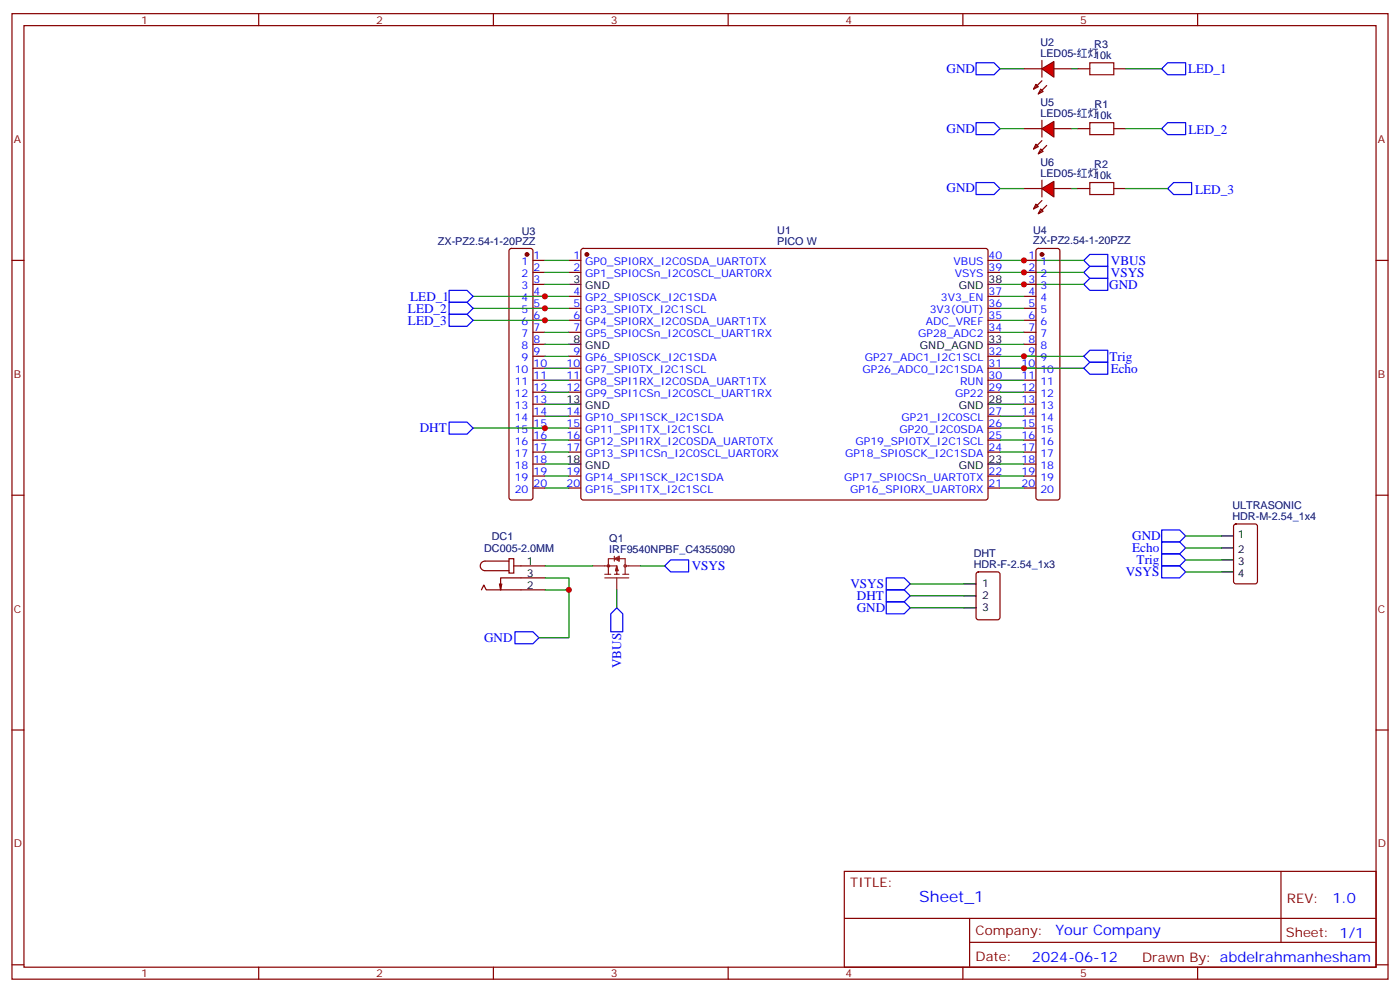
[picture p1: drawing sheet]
<svg xmlns="http://www.w3.org/2000/svg" width="412mm" height="292mm" viewBox="0 0 412 292" stroke-linecap="round" stroke-linejoin="round" font-family="sans-serif">
<g fill="none" stroke="#870000" stroke-width=".35">
<path d="M3.5 4h405.4v284.4h-405.4zM7.1 7.5h398.2v277.3h-398.2zM76.2 4v3.5M145.3 4v3.5M214.5 4v3.5M283.6 4v3.5M352.8 4v3.5M301.6 20.2h5.3M305.2 24.8l.7 .7-1.5 .7zM306.6 26.2l.7 .8-1.4 .7zM306.9 23.8l-2.5 2.4M308.3 25.2l-2.4 2.5"/>
<path d="M310.4 20.2h5.3M3.5 76.7h3.6M150.2 73.4l.4-.2h5.7l.5 .2 .2 .5v72.6l-.2 .5-.5 .2h-5.7l-.5-.2-.2-.5v-72.6zM157 76.7h3.5M167.6 76.7h3.5M171.3 73.4l.5-.2h118.8l.4 .7v72.9l-.7 .4h-118.8l-.4-.7v-72.6zM291 76.7h3.6M301.6 76.7h3.6M305.4 73.4l.5-.2h5.6l.5 .2 .2 .5v72.6l-.2 .5-.5 .2h-5.6l-.5-.2-.2-.5v-72.6zM405.3 76.7h3.6M157 80.2h3.5M157 87.3h3.5"/>
<path d="M157 90.8h3.5M157 94.3h3.5M157 97.9h3.5M157 83.7h3.5M167.6 80.2h3.5M167.6 87.3h3.5M167.6 90.8h3.5M167.6 94.3h3.5M167.6 97.9h3.5M291 80.2h3.6M291 87.3h3.6M291 90.8h3.6"/>
<path d="M291 94.3h3.6M291 97.9h3.6M301.6 80.2h3.6M301.6 87.3h3.6M301.6 90.8h3.6M301.6 94.3h3.6M301.6 97.9h3.6M301.6 83.7h3.6M157 104.9h3.5M157 108.4h3.5M157 112h3.5M157 115.5h3.5"/>
<path d="M157 101.4h3.5M157 119h3.5M167.6 104.9h3.5M167.6 108.4h3.5M167.6 112h3.5M167.6 115.5h3.5M291 104.9h3.6M291 108.4h3.6M291 112h3.6M291 115.5h3.6M301.6 104.9h3.6M301.6 108.4h3.6"/>
<path d="M301.6 112h3.6M301.6 115.5h3.6M301.6 101.4h3.6M301.6 119h3.6M157 122.6h3.5M157 126.1h3.5M157 129.6h3.5M157 133.1h3.5M157 136.7h3.5M167.6 122.6h3.5M167.6 126.1h3.5M167.6 129.6h3.5"/>
<path d="M167.6 133.1h3.5M291 122.6h3.6M291 126.1h3.6M291 129.6h3.6M291 133.1h3.6M301.6 122.6h3.6M301.6 126.1h3.6M301.6 129.6h3.6M301.6 133.1h3.6M301.6 136.7h3.6M3.5 145.8h3.6M157 140.2h3.5"/>
<path d="M157 143.7h3.5M167.6 140.2h3.5M167.6 143.7h3.5M291 140.2h3.6M291 143.7h3.6M301.6 140.2h3.6M301.6 143.7h3.6M363.6 154.5l.5-.2h5.6l.7 .4v16.5l-.4 .7h-5.9l-.7-.4v-16.5zM405.3 145.8h3.6M287.7 168.6l.5-.2h5.7l.6 .4 .1 13-.5 .7h-5.9l-.6-.4-.1-13zM3.5 215h3.6M405.3 215h3.6"/>
<path d="M248.7 256.6h156.6v28.2h-156.6zM377.3 256.6v20.9M248.7 270.5h156.5M285.6 277.5h119.6M285.6 270.5v14.1M3.5 284.1h3.6M76.2 284.8v3.6M145.3 284.8v3.6M214.5 284.8v3.6M283.6 284.8v3.6M352.8 284.8v3.6M405.3 284.1h3.6"/>
</g>
<g fill="none" stroke="#008700" stroke-width=".35">
<path d="M160.5 76.7h7.1M294.6 76.7h24.7M139.3 87.3h28.3M139.3 90.8h28.3M139.3 94.3h28.3M160.5 80.2h7.1M160.5 83.7h7.1M160.5 97.9h7.1M294.6 80.2h24.7M294.6 83.7h24.7M294.6 97.9h7M294.6 87.3h7"/>
<path d="M294.6 90.8h7M294.6 94.3h7M160.5 101.4h7.1M160.5 104.9h7.1M160.5 108.4h7.1M160.5 112h7.1M160.5 115.5h7.1M160.5 119h7.1M294.6 104.9h24.7M294.6 108.4h24.7M294.6 101.4h7M294.6 112h7"/>
<path d="M294.6 115.5h7M294.6 119h7M139.3 126.1h28.3M160.5 122.6h7.1M160.5 129.6h7.1M160.5 133.1h7.1M160.5 136.7h7.1M294.6 122.6h7M294.6 129.6h7M294.6 133.1h7M294.6 136.7h7M294.6 126.1h7"/>
<path d="M160.5 143.7h7.1M160.5 140.2h7.1M294.6 143.7h7M294.6 140.2h7M349.2 157.8h10.6M268.1 171.9h15.9M268.1 179h15.9M268.1 175.5h15.9M349.2 168.4h10.6"/>
</g>
<path d="M342.2 20.2l1.8-1.7h5.2v3.5h-5.2zM342.2 37.9l1.8-1.8h5.2v3.6h-5.2zM344 55.5l1.7-1.7h5.3v3.5h-5.3zM319.3 76.7l1.7-1.8h5.3v3.6h-5.3zM319.3 80.2l1.7-1.7h5.3v3.5h-5.3zM319.3 83.7l1.7-1.7h5.3v3.5h-5.3zM132.3 124.3h5.3l1.7 1.8-1.7 1.7h-5.3zM342.2 156.1h5.3l1.7 1.7-1.7 1.8h-5.3zM261.1 170.2h5.2l1.8 1.7-1.8 1.8h-5.2zM261.1 177.2h5.2l1.8 1.8-1.8 1.8h-5.2zM261.1 173.7h5.2l1.8 1.8-1.8 1.7h-5.2zM342.2 166.7h5.3l1.7 1.7-1.7 1.8h-5.3z" fill="none" stroke="#00f" stroke-width=".35"/>
<g fill="#870000" stroke="#870000" stroke-width=".35">
<circle cx="172.9" cy="74.9" r=".53"/>
<circle cx="306.9" cy="74.9" r=".53"/>
<circle cx="155.2" cy="74.9" r=".53"/>
</g>
<g fill="none" stroke="#000" stroke-width=".35">
<path d="M167.6 83.7h3.5M291 83.7h3.6M167.6 101.4h3.5M167.6 119h3.5M291 101.4h3.6M291 119h3.6M167.6 136.7h3.5M291 136.7h3.6M359.8 157.8h3.6M284 179h3.5M284 171.9h3.5M284 175.5h3.5"/>
<path d="M359.8 161.4h3.6M359.8 164.9h3.6M359.8 168.4h3.6"/>
</g>
<path d="M306.9 20.2l3.5-2.1v4.6z" fill="#f00" stroke="#870000" stroke-width=".35"/>
<path d="M306.9 17.8v4.9M301.6 37.9h5.3M310.4 37.9h5.3M317.5 20.2h3.5M328.1 20.2h3.5M305.2 42.5l.7 .7-1.5 .7zM306.6 43.9l.7 .7-1.4 .7zM306.9 41.4l-2.5 2.5M308.3 42.8l-2.4 2.5" fill="none" stroke="#870000" stroke-width=".35"/>
<path d="M287.5 18.5h5.3l1.8 1.7-1.8 1.8h-5.3z" fill="none" stroke="#00f" stroke-width=".35"/>
<path d="M294.6 20.2h7M315.7 20.2h1.8" fill="none" stroke="#008700" stroke-width=".35"/>
<path d="M321 18.5h7.1v3.5h-7.1z" fill="none" stroke="#a10000" stroke-width=".35"/>
<path d="M306.9 37.9l3.5-2.1v4.6z" fill="#f00" stroke="#870000" stroke-width=".35"/>
<path d="M306.9 35.4v5M317.5 37.9h3.5M328.1 37.9h3.5M301.6 55.5h5.3M306.9 59.1l-2.5 2.4M310.4 55.5h5.3M305.2 60.1l.7 .7-1.5 .7zM306.6 61.5l.7 .7-1.4 .7zM308.3 60.5l-2.4 2.4" fill="none" stroke="#870000" stroke-width=".35"/>
<path d="M287.5 36.1h5.3l1.8 1.8-1.8 1.8h-5.3z" fill="none" stroke="#00f" stroke-width=".35"/>
<path d="M294.6 37.9h7M315.7 37.9h1.8" fill="none" stroke="#008700" stroke-width=".35"/>
<path d="M321 36.1h7.1v3.6h-7.1z" fill="none" stroke="#a10000" stroke-width=".35"/>
<path d="M306.9 55.5l3.5-2.1v4.6z" fill="#f00" stroke="#870000" stroke-width=".35"/>
<path d="M306.9 53.1v4.9M317.5 55.5h3.5M328.1 55.5h3.5M141.8 173.7l.7-1.4 .7 1.4h17.3M147.8 171.9l-.3 1.8M149.9 164.5h1.4v4.3h-1.4zM149.9 165.2h-7a1.41 1.41 0 0 0-1.4 1.5 1.41 1.41 0 0 0 1.4 1.4h7M151.3 166.7h9.2M160.5 170.2h-13v3.5l-.4-1.8" fill="none" stroke="#870000" stroke-width=".35"/>
<path d="M287.5 53.8h5.3l1.8 1.7-1.8 1.8h-5.3zM132.3 85.5h5.3l1.7 1.8-1.7 1.7h-5.3zM132.3 89h5.3l1.7 1.8-1.7 1.8h-5.3zM132.3 92.6h5.3l1.7 1.7-1.7 1.8h-5.3zM319.3 108.4l1.7-1.7h5.3v3.5h-5.3zM319.3 104.9l1.7-1.7h5.3v3.5h-5.3zM342.2 159.6h5.3l1.7 1.8-1.7 1.7h-5.3zM181.7 179l1.7 1.8v5.3h-3.5v-5.3zM195.8 166.7l1.8-1.8h5.2v3.5h-5.2zM342.2 163.1h5.3l1.7 1.8-1.7 1.8h-5.3zM151.7 186.1h5.3l1.7 1.7-1.7 1.8h-5.3z" fill="none" stroke="#00f" stroke-width=".35"/>
<path d="M331.6 20.2h10.6M331.6 37.9h10.6M294.6 55.5h7M315.7 55.5h1.8M331.6 55.5h12.4M160.5 173.7h7.1v14.1h-8.9M160.5 170.2h7.1v3.5M160.5 166.7h14.1M181.7 173.7v5.3M188.7 166.7h7.1M349.2 161.4h10.6M349.2 164.9h10.6" fill="none" stroke="#008700" stroke-width=".35"/>
<path d="M321 53.8h7.1v3.5h-7.1z" fill="none" stroke="#a10000" stroke-width=".35"/>
<g fill="none" stroke="#8c2424" stroke-width=".35">
<path d="M174.6 166.7h7.1M178.2 169.1h1.7M178.2 170.2h7M179.2 169.1v-4.6h4.9v4.6M181 169.1h1.4M181 164.5l1.4-.7v1.4zM181 163.8v1.4M181.3 168.1h.7M181.7 167v2.1M181.7 170.2v3.5M181.7 166.7l.3 1.4M181.7 166.7l-.4 1.4"/>
<path d="M181.7 167l-.4 1.1M181.7 167l.3 1.1M181.7 167.4l.3 .7M181.7 164.5l.7 .4M181.7 164.5l.3 .4M182 164.2l-.3 .3M182.4 164.2l-.7 .3M183.4 169.1h1.8M184.1 166.7h4.6"/>
<circle cx="179.2" cy="166.7" r=".35"/>
<circle cx="184.2" cy="166.7" r=".35"/>
</g>
<g fill="#c00">
<circle cx="301.6" cy="83.7" r=".88"/>
<circle cx="301.6" cy="80.2" r=".88"/>
<circle cx="301.6" cy="76.7" r=".88"/>
<circle cx="160.5" cy="126.1" r=".88"/>
<circle cx="301.6" cy="104.9" r=".88"/>
<circle cx="301.6" cy="108.4" r=".88"/>
<circle cx="160.5" cy="87.3" r=".88"/>
<circle cx="160.5" cy="90.8" r=".88"/>
<circle cx="160.5" cy="94.3" r=".88"/>
<circle cx="167.6" cy="173.7" r=".88"/>
</g>
<text font-size="4.6" fill="#00f" x="270.8" y="265.6">Sheet_1</text>
<g font-size="4.2" fill="#00f">
<text x="392.5" y="265.9">1.0</text>
<text x="310.9" y="275.4">Your Company</text>
<text x="304" y="283.2">2024-06-12</text>
</g>
<g font-size="3.9" fill="#00f">
<text x="278.8" y="21.4">GND</text>
<text x="350" y="21.6">LED_1</text>
<text x="278.8" y="39">GND</text>
<text x="350.1" y="39.4">LED_2</text>
<text x="278.8" y="56.7">GND</text>
<text x="352.1" y="57">LED_3</text>
<text x="327.2" y="78">VBUS</text>
<text x="327.2" y="81.6">VSYS</text>
<text x="120.8" y="88.7">LED_1</text>
<text x="326.7" y="85.1">GND</text>
<text x="120.2" y="92">LED_2</text>
<text x="120.2" y="95.6">LED_3</text>
<text x="326.9" y="106.4">Trig</text>
<text x="327.2" y="109.9">Echo</text>
<text x="123.6" y="127.3">DHT</text>
<text x="333.5" y="159">GND</text>
<text x="203.8" y="168">VSYS</text>
<text x="333.5" y="162.6">Echo</text>
<text x="334.8" y="166.1">Trig</text>
<text x="250.5" y="173.2">VSYS</text>
<text x="331.6" y="169.6">VSYS</text>
<text x="252.4" y="176.7">DHT</text>
<text x="252.4" y="180.2">GND</text>
<text x="142.6" y="189.1">GND</text>
<text x="183" y="196.8" transform="rotate(-90 183 196.8)">VBUS</text>
</g>
<g font-size="3.9" fill="#800">
<text x="250.5" y="261.2">TITLE:</text>
<text x="379.1" y="265.9">REV:</text>
<text x="287.4" y="275.4">Company:</text>
<text x="378.7" y="276">Sheet: 1/1</text>
<text x="287.4" y="283.1">Date:</text>
<text x="336.4" y="283.2">Drawn By: abdelrahmanhesham</text>
</g>
<g font-size="3.2" fill="#800">
<text x="41.6" y="7">1</text>
<text x="110.8" y="7">2</text>
<text x="179.9" y="7">3</text>
<text x="249.1" y="7">4</text>
<text x="318.2" y="7">5</text>
<text x="4.1" y="42.1">A</text>
<text x="405.9" y="42.1">A</text>
<text x="4.1" y="111.3">B</text>
<text x="405.9" y="111.3">B</text>
<text x="4.1" y="180.4">C</text>
<text x="405.9" y="180.4">C</text>
<text x="4.1" y="249.6">D</text>
<text x="405.9" y="249.6">D</text>
<text x="41.6" y="287.8">1</text>
<text x="110.8" y="287.8">2</text>
<text x="179.9" y="287.8">3</text>
<text x="249.1" y="287.8">4</text>
<text x="318.2" y="287.8">5</text>
</g>
<g font-size="3.2" fill="#000080">
<text x="306.5" y="16.7">LED05-红灯10k</text>
<text x="306.5" y="13.6">U2</text>
<text x="322.3" y="14.3">R3</text>
<text x="306.5" y="34.4">LED05-红灯10k</text>
<text x="306.5" y="31.2">U5</text>
<text x="322.4" y="31.9">R1</text>
<text x="306.5" y="52">LED05-红灯10k</text>
<text x="306.5" y="48.8">U6</text>
<text x="322.3" y="49.6">R2</text>
<text x="153.7" y="69.1">U3</text>
<text x="229" y="68.9">U1</text>
<text x="304.3" y="71.9">ZX-PZ2.54-1-20PZZ</text>
<text x="304.3" y="68.9">U4</text>
<text x="129" y="72.1">ZX-PZ2.54-1-20PZZ</text>
<text x="229" y="72.1">PICO W</text>
<text x="363" y="153.2">HDR-M-2.54_1x4</text>
<text x="363" y="150">ULTRASONIC</text>
<text x="144.9" y="159">DC1</text>
<text x="179.5" y="159.7">Q1</text>
<text x="142.6" y="162.5">DC005-2.0MM</text>
<text x="179.5" y="162.8">IRF9540NPBF_C4355090</text>
<text x="286.8" y="167.4">HDR-F-2.54_1x3</text>
<text x="286.8" y="164.1">DHT</text>
</g>
<g font-size="3.2" fill="#00f">
<text x="157.2" y="76.3">1</text>
<text x="168.9" y="76.3">1</text>
<text x="291.2" y="76.3">40</text>
<text x="303" y="76.3">1</text>
<text x="153.7" y="78.1">1</text>
<text x="153.7" y="81.6">2</text>
<text x="157.2" y="79.9">2</text>
<text x="157.2" y="83.4">3</text>
<text x="168.9" y="79.9">2</text>
<text x="172.4" y="78.1">GP0_SPI0RX_I2C0SDA_UART0TX</text>
<text x="172.4" y="81.6">GP1_SPI0CSn_I2C0SCL_UART0RX</text>
<text x="280.9" y="78.1">VBUS</text>
<text x="281.3" y="81.6">VSYS</text>
<text x="291.2" y="79.9">39</text>
<text x="303" y="79.9">2</text>
<text x="303" y="83.4">3</text>
<text x="306.5" y="78.1">1</text>
<text x="306.5" y="81.6">2</text>
<text x="153.7" y="85.2">3</text>
<text x="153.7" y="88.7">4</text>
<text x="157.2" y="86.9">4</text>
<text x="168.9" y="86.9">4</text>
<text x="172.4" y="88.7">GP2_SPI0SCK_I2C1SDA</text>
<text x="277.1" y="88.7">3V3_EN</text>
<text x="291.2" y="86.9">37</text>
<text x="303" y="86.9">4</text>
<text x="306.5" y="85.2">3</text>
<text x="306.5" y="88.7">4</text>
<text x="153.7" y="92.2">5</text>
<text x="153.7" y="95.7">6</text>
<text x="157.2" y="90.5">5</text>
<text x="157.2" y="94">6</text>
<text x="168.9" y="90.5">5</text>
<text x="168.9" y="94">6</text>
<text x="172.4" y="92.2">GP3_SPI0TX_I2C1SCL</text>
<text x="172.4" y="95.7">GP4_SPI0RX_I2C0SDA_UART1TX</text>
<text x="272.7" y="95.7">ADC_VREF</text>
<text x="273.9" y="92.2">3V3(OUT)</text>
<text x="291.2" y="94">35</text>
<text x="291.2" y="90.5">36</text>
<text x="303" y="90.5">5</text>
<text x="303" y="94">6</text>
<text x="306.5" y="92.2">5</text>
<text x="306.5" y="95.7">6</text>
<text x="153.7" y="99.3">7</text>
<text x="157.2" y="97.5">7</text>
<text x="157.2" y="101">8</text>
<text x="168.9" y="97.5">7</text>
<text x="172.4" y="99.3">GP5_SPI0CSn_I2C0SCL_UART1RX</text>
<text x="270.5" y="99.3">GP28_ADC2</text>
<text x="291.2" y="97.5">34</text>
<text x="303" y="97.5">7</text>
<text x="303" y="101">8</text>
<text x="306.5" y="99.3">7</text>
<text x="153.7" y="102.8">8</text>
<text x="153.7" y="106.3">9</text>
<text x="157.2" y="104.6">9</text>
<text x="168.9" y="104.6">9</text>
<text x="172.4" y="106.3">GP6_SPI0SCK_I2C1SDA</text>
<text x="254.7" y="106.3">GP27_ADC1_I2C1SCL</text>
<text x="291.2" y="104.6">32</text>
<text x="303" y="104.6">9</text>
<text x="306.5" y="102.8">8</text>
<text x="306.5" y="106.3">9</text>
<text x="151.6" y="109.9">10</text>
<text x="151.6" y="113.4">11</text>
<text x="157.2" y="108.1">10</text>
<text x="157.2" y="111.6">11</text>
<text x="166.9" y="108.1">10</text>
<text x="166.9" y="111.6">11</text>
<text x="172.4" y="109.9">GP7_SPI0TX_I2C1SCL</text>
<text x="172.4" y="113.4">GP8_SPI1RX_I2C0SDA_UART1TX</text>
<text x="254.1" y="109.9">GP26_ADC0_I2C1SDA</text>
<text x="282.8" y="113.4">RUN</text>
<text x="291.2" y="111.6">30</text>
<text x="291.2" y="108.1">31</text>
<text x="300.9" y="108.1">10</text>
<text x="300.9" y="111.6">11</text>
<text x="306.5" y="109.9">10</text>
<text x="306.5" y="113.4">11</text>
<text x="151.6" y="116.9">12</text>
<text x="157.2" y="115.1">12</text>
<text x="157.2" y="118.7">13</text>
<text x="166.9" y="115.1">12</text>
<text x="172.4" y="116.9">GP9_SPI1CSn_I2C0SCL_UART1RX</text>
<text x="281.3" y="116.9">GP22</text>
<text x="291.2" y="115.1">29</text>
<text x="300.9" y="115.1">12</text>
<text x="300.9" y="118.7">13</text>
<text x="306.5" y="116.9">12</text>
<text x="151.6" y="120.4">13</text>
<text x="151.6" y="124">14</text>
<text x="157.2" y="122.2">14</text>
<text x="157.2" y="125.7">15</text>
<text x="166.9" y="122.2">14</text>
<text x="166.9" y="125.7">15</text>
<text x="172.4" y="124">GP10_SPI1SCK_I2C1SDA</text>
<text x="265.6" y="124">GP21_I2C0SCL</text>
<text x="291.2" y="125.7">26</text>
<text x="291.2" y="122.2">27</text>
<text x="300.9" y="122.2">14</text>
<text x="300.9" y="125.7">15</text>
<text x="306.5" y="120.4">13</text>
<text x="306.5" y="124">14</text>
<text x="151.6" y="127.5">15</text>
<text x="151.6" y="131">16</text>
<text x="157.2" y="129.3">16</text>
<text x="166.9" y="129.3">16</text>
<text x="172.4" y="127.5">GP11_SPI1TX_I2C1SCL</text>
<text x="172.4" y="131">GP12_SPI1RX_I2C0SDA_UART0TX</text>
<text x="252" y="131">GP19_SPI0TX_I2C1SCL</text>
<text x="265" y="127.5">GP20_I2C0SDA</text>
<text x="291.2" y="129.3">25</text>
<text x="300.9" y="129.3">16</text>
<text x="306.5" y="127.5">15</text>
<text x="306.5" y="131">16</text>
<text x="151.6" y="134.5">17</text>
<text x="157.2" y="132.8">17</text>
<text x="157.2" y="136.3">18</text>
<text x="166.9" y="132.8">17</text>
<text x="172.4" y="134.5">GP13_SPI1CSn_I2C0SCL_UART0RX</text>
<text x="248.9" y="134.5">GP18_SPI0SCK_I2C1SDA</text>
<text x="291.2" y="132.8">24</text>
<text x="300.9" y="132.8">17</text>
<text x="300.9" y="136.3">18</text>
<text x="306.5" y="134.5">17</text>
<text x="151.6" y="138.1">18</text>
<text x="151.6" y="141.6">19</text>
<text x="157.2" y="139.8">19</text>
<text x="157.2" y="143.4">20</text>
<text x="166.9" y="139.8">19</text>
<text x="166.9" y="143.4">20</text>
<text x="172.4" y="141.6">GP14_SPI1SCK_I2C1SDA</text>
<text x="248.7" y="141.6">GP17_SPI0CSn_UART0TX</text>
<text x="291.2" y="143.4">21</text>
<text x="291.2" y="139.8">22</text>
<text x="300.9" y="139.8">19</text>
<text x="300.9" y="143.4">20</text>
<text x="306.5" y="138.1">18</text>
<text x="306.5" y="141.6">19</text>
<text x="151.6" y="145.1">20</text>
<text x="172.4" y="145.1">GP15_SPI1TX_I2C1SCL</text>
<text x="250.4" y="145.1">GP16_SPI0RX_UART0RX</text>
<text x="306.5" y="145.1">20</text>
</g>
<g font-size="3.2">
<text x="168.9" y="83.4">3</text>
<text x="291.2" y="83.4">38</text>
<text x="172.4" y="85.2">GND</text>
<text x="282.5" y="85.2">GND</text>
<text x="168.9" y="101">8</text>
<text x="291.2" y="101">33</text>
<text x="172.4" y="102.8">GND</text>
<text x="271" y="102.8">GND_AGND</text>
<text x="166.9" y="118.7">13</text>
<text x="291.2" y="118.7">28</text>
<text x="172.4" y="120.4">GND</text>
<text x="282.5" y="120.4">GND</text>
<text x="166.9" y="136.3">18</text>
<text x="291.2" y="136.3">23</text>
<text x="172.4" y="138.1">GND</text>
<text x="282.5" y="138.1">GND</text>
<text x="364.7" y="158.5">1</text>
<text x="155.2" y="166.3">1</text>
<text x="364.7" y="162.8">2</text>
<text x="364.7" y="166.3">3</text>
<text x="155.2" y="169.8">3</text>
<text x="155.2" y="173.4">2</text>
<text x="289.3" y="173">1</text>
<text x="364.7" y="169.8">4</text>
<text x="289.3" y="176.5">2</text>
<text x="289.3" y="180.1">3</text>
</g>
</svg>
